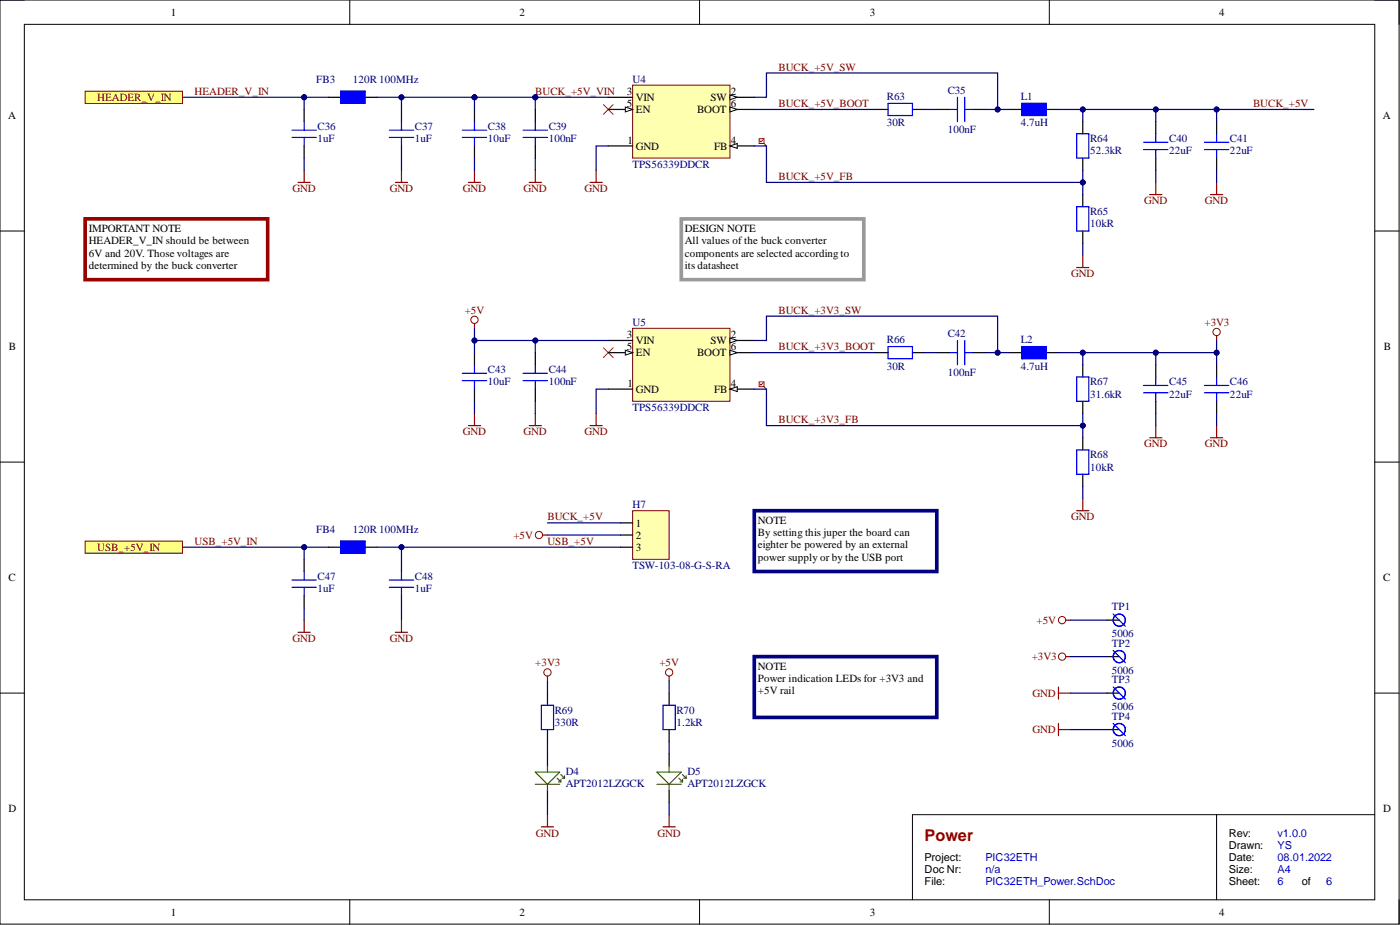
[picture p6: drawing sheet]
<svg xmlns="http://www.w3.org/2000/svg" width="292mm" height="193mm" viewBox="0 0 292 193" stroke-linecap="round" stroke-linejoin="round" font-family="sans-serif">
<g fill="none" stroke="#000" stroke-width=".21">
<path d="M0 0h291.9v192.8h-291.9zM0 0h5.1M5.1 5.1h281.7v182.6h-281.7zM73 0v5.1M146 0v5.1M218.9 0v5.1M286.8 0h5.1v5.1M0 48.2h5.1M286.8 48.2h5.1M0 96.4h5.1M286.8 96.4h5.1M0 144.6h5.1"/>
<path d="M286.8 144.6h5.1M253.8 170v17.7M286.8 170h-96.4v17.7M73 187.7v5.1M146 187.7v5.1M218.9 187.7v5.1M291.9 187.7v5.1"/>
</g>
<path d="M62.2 38.1h2.5M63.5 35.5v2.6M97.7 38.1h2.6M99 35.5v2.6M110.4 38.1h2.6M111.7 35.5v2.6M123.1 38.1h2.5M124.4 35.5v2.6M224.6 55.8h2.6M225.9 53.3v2.5" fill="none" stroke="#800000" stroke-width=".25"/>
<path d="M125.9 21.8l2 2M127.9 21.8l-2 2" fill="none" stroke="#f00" stroke-width=".21"/>
<path d="M17.8 19h20.3v2.6h-20.3z" fill-rule="evenodd" fill="#ffff80"/>
<path d="M17.8 19h20.3v2.6h-20.3z" fill="none" stroke="#800000" stroke-width=".21"/>
<circle cx="111.7" cy="20.3" r=".51" fill="#000080"/>
<circle cx="111.7" cy="20.3" r=".51" fill="none" stroke="#000080" stroke-width=".21"/>
<path d="M123.1 88.8h2.5M124.4 86.2v2.6M239.9 91.3h2.5M241.1 88.8v2.5M252.6 91.3h2.5M253.8 88.8v2.5M113.2 111.6h1M224.6 106.5h2.6M225.9 104v2.5M114.2 141v1.1M113 172.5h2.5M114.2 170v2.5" fill="none" stroke="#800000" stroke-width=".25"/>
<path d="M158.4 28.9h1v1h-1zM159.3 29.1l-.5 .5-.3-.3M159.4 29.9l.5 .5M125.9 72.6l2 2M127.9 72.6l-2 2M158.4 79.7h1v1h-1zM159.3 79.8l-.5 .5-.3-.2M159.4 80.7l.5 .5" fill="none" stroke="#f00" stroke-width=".21"/>
<g fill="none" stroke="#800000" stroke-width=".21">
<circle cx="112.4" cy="111.6" r=".76"/>
<circle cx="114.2" cy="140.3" r=".76"/>
</g>
<path d="M17.8 45.7h38v12.6h-38z" fill="none" stroke="#980000" stroke-width=".76"/>
<path d="M157.4 137h38.1v12.7h-38.1z" fill="none" stroke="#000080" stroke-width=".76"/>
<path d="M142.1 45.7h38.1v12.6h-38.1z" fill="none" stroke="#999" stroke-width=".76"/>
<path d="M17.8 112.9h20.3v2.5h-20.3z" fill-rule="evenodd" fill="#ffff80"/>
<g fill="none" stroke="#800000" stroke-width=".21">
<path d="M17.8 112.9h20.3v2.5h-20.3z"/>
<circle cx="99" cy="66.7" r=".76"/>
<circle cx="253.8" cy="69.3" r=".76"/>
<circle cx="221.6" cy="137" r=".76"/>
<circle cx="221.6" cy="129.4" r=".76"/>
<circle cx="139.6" cy="140.3" r=".76"/>
</g>
<g fill="none" stroke="#800000" stroke-width=".25">
<path d="M82.5 38.1h2.5M83.8 35.5v2.6M241.1 38.1v2.5M253.8 38.1v2.5M239.9 40.6h2.5M252.6 40.6h2.5M99 67.5v1M253.8 70v1M97.7 88.8h2.6M99 86.2v2.6M110.4 88.8h2.6M111.7 86.2v2.6"/>
<path d="M62.2 131.9h2.5M63.5 129.4v2.5M82.5 131.9h2.5M83.8 129.4v2.5M222.4 137h1M222.4 129.4h1M139.6 141v1.1M220.8 143.3v2.6M220.8 150.9v2.6M220.8 144.6h2.6M220.8 152.2h2.6M138.3 172.5h2.6"/>
<path d="M139.6 170v2.5"/>
</g>
<path d="M157.4 106.5h38.1v12.7h-38.1z" fill="none" stroke="#000080" stroke-width=".76"/>
<g fill="none" stroke="#00f" stroke-width=".25">
<path d="M60.9 28.7h5.1M60.9 27.1h5.1M63.5 25.4v1.7M63.5 28.7v1.7M81.2 28.7h5.1M81.2 27.1h5.1M83.8 25.4v1.7M83.8 28.7v1.7M96.5 28.7h5M96.5 27.1h5M99 25.4v1.7M99 28.7v1.7"/>
<path d="M109.1 28.7h5.1M109.1 27.1h5.1M111.7 25.4v1.7M111.7 28.7v1.7M198 22.8h1.8M199.8 20.3v5.1M201.3 20.3v5.1M201.3 22.8h1.8M238.6 31.2h5.1M238.6 29.7h5.1M241.1 27.9v1.8M241.1 31.2v1.8"/>
<path d="M251.3 31.2h5.1M251.3 29.7h5.1M253.8 27.9v1.8M253.8 31.2v1.8M96.5 79.4h5M96.5 77.9h5M99 76.1v1.8M99 79.4v1.8M109.1 79.4h5.1M109.1 77.9h5.1M111.7 76.1v1.8M111.7 79.4v1.8"/>
<path d="M198 73.6h1.8M199.8 71v5.1M201.3 71v5.1M201.3 73.6h1.8M241.1 78.6v1.8M253.8 78.6v1.8M238.6 81.9h5.1M238.6 80.4h5.1M241.1 81.9v1.8M251.3 81.9h5.1M251.3 80.4h5.1M253.8 81.9v1.8"/>
<path d="M63.5 119.2v1.8M83.8 119.2v1.8M60.9 122.5h5.1M60.9 121h5.1M63.5 122.5v1.8M81.2 122.5h5.1M81.2 121h5.1M83.8 122.5v1.8"/>
</g>
<g fill="none" stroke="#000" stroke-width=".25">
<path d="M63.5 22.8v2.6M63.5 30.4v2.6M68.5 20.3h2.6M76.2 20.3h2.5M83.8 22.8v2.6M83.8 30.4v2.6M99 22.8v2.6M99 30.4v2.6M111.7 22.8v2.6M111.7 30.4v2.6M195.5 22.8h2.5M203.1 22.8h2.5"/>
<path d="M241.1 25.4v2.5M241.1 33v2.5M253.8 25.4v2.5M253.8 33v2.5M99 73.6v2.5M111.7 73.6v2.5M195.5 73.6h2.5M203.1 73.6h2.5M241.1 76.1v2.5M253.8 76.1v2.5M99 81.2v2.5M111.7 81.2v2.5"/>
<path d="M241.1 83.7v2.5M253.8 83.7v2.5M63.5 116.7v2.5M83.8 116.7v2.5M63.5 124.3v2.5M83.8 124.3v2.5"/>
</g>
<path d="M71.1 19h5.1v2.6h-5.1z" fill-rule="evenodd" fill="#00f"/>
<path d="M71.1 19h5.1v2.6h-5.1z" fill="none" stroke="#00f" stroke-width=".21"/>
<path d="M71.1 19h5.1v2.6h-5.1z" fill="none" stroke="#00f" stroke-width=".25"/>
<path d="M68.5 114.2h2.6M76.2 114.2h2.5" fill="none" stroke="#000" stroke-width=".25"/>
<path d="M71.1 112.9h5.1v2.5h-5.1z" fill-rule="evenodd" fill="#00f"/>
<path d="M71.1 112.9h5.1v2.5h-5.1z" fill="none" stroke="#00f" stroke-width=".21"/>
<path d="M71.1 112.9h5.1v2.5h-5.1z" fill="none" stroke="#00f" stroke-width=".25"/>
<path d="M210.7 22.8h2.5M218.3 22.8h2.5" fill="none" stroke="#000" stroke-width=".25"/>
<path d="M213.2 21.6h5.1v2.5h-5.1z" fill-rule="evenodd" fill="#00f"/>
<path d="M213.2 21.6h5.1v2.5h-5.1z" fill="none" stroke="#00f" stroke-width=".21"/>
<path d="M213.2 21.6h5.1v2.5h-5.1z" fill="none" stroke="#00f" stroke-width=".25"/>
<path d="M210.7 73.6h2.5M218.3 73.6h2.5" fill="none" stroke="#000" stroke-width=".25"/>
<path d="M213.2 72.3h5.1v2.5h-5.1z" fill-rule="evenodd" fill="#00f"/>
<path d="M213.2 72.3h5.1v2.5h-5.1z" fill="none" stroke="#00f" stroke-width=".21"/>
<g fill="none" stroke="#00f" stroke-width=".25">
<path d="M185.3 21.6h5.1v2.5h-5.1zM224.6 43.1h2.6v5.1h-2.6zM185.3 72.3h5.1v2.5h-5.1zM213.2 72.3h5.1v2.5h-5.1zM224.6 93.9h2.6v5h-2.6zM232.3 128.1l2.5 2.5M232.3 135.7l2.5 2.6M138.3 147.1h2.6v5.1h-2.6zM232.3 143.3l2.5 2.6M232.3 150.9l2.5 2.6"/>
<circle cx="233.5" cy="129.4" r="1.27"/>
<circle cx="233.5" cy="137" r="1.27"/>
<circle cx="233.5" cy="144.6" r="1.27"/>
<circle cx="233.5" cy="152.2" r="1.27"/>
</g>
<g fill="none" stroke="#000" stroke-width=".25">
<path d="M182.8 22.8h2.5M190.4 22.8h2.5M225.9 40.6v2.5M225.9 48.2v2.5M182.8 73.6h2.5M190.4 73.6h2.5M225.9 91.3v2.6M225.9 98.9v2.6M231 129.4h2.5M231 137h2.5M114.2 157.3v2.5M139.6 144.6v2.5"/>
<path d="M139.6 152.2v2.5M139.6 157.3v2.5M231 144.6h2.5M231 152.2h2.5M114.2 164.9v2.5M139.6 164.9v2.5"/>
</g>
<g fill="none" stroke="#307a0a" stroke-width=".25">
<path d="M114.2 159.8v1.3M139.6 159.8v1.3M111.7 161.1h5.1l-2.6 2.5zM111.7 163.6h5.1M114.2 163.6v1.3M116.3 162.3l.7 .8M116.5 163.1h.5M117 161.6l.8 .7M117 162.6v.5M117.3 162.3h.5M117.8 161.8v.5M137.1 161.1h5l-2.5 2.5z"/>
<path d="M137.1 163.6h5M139.6 163.6v1.3M141.6 162.3l.8 .8M141.9 163.1h.5M142.4 161.6l.8 .7M142.4 162.6v.5M142.7 162.3h.5M143.2 161.8v.5"/>
</g>
<path d="M132 17.8h20.3v15.2h-20.3z" fill-rule="evenodd" fill="#ffffb0"/>
<path d="M132 17.8h20.3v15.2h-20.3z" fill="none" stroke="#800000" stroke-width=".21"/>
<path d="M126.9 30.4h5.1M152.3 20.3h5.1" fill="none" stroke="#000" stroke-width=".25"/>
<path d="M152.3 19.8l1.5 .5-1.5 .5z" fill="#f8fcff"/>
<path d="M152.3 19.8l1.5 .5-1.5 .5z" fill="none" stroke="#000" stroke-width=".21"/>
<path d="M126.9 20.3h5.1M152.3 30.4h5.1" fill="none" stroke="#000" stroke-width=".25"/>
<path d="M152.3 30.4l1.5-.5v1.1z" fill="#f8fcff"/>
<path d="M152.3 30.4l1.5-.5v1.1z" fill="none" stroke="#000" stroke-width=".21"/>
<path d="M126.9 22.8h5.1" fill="none" stroke="#000" stroke-width=".25"/>
<path d="M130.5 22.3l1.5 .5-1.5 .5z" fill="#f8fcff"/>
<path d="M130.5 22.3l1.5 .5-1.5 .5z" fill="none" stroke="#000" stroke-width=".21"/>
<path d="M152.3 22.8h5.1" fill="none" stroke="#000" stroke-width=".25"/>
<path d="M152.3 22.3l1.5 .5-1.5 .5z" fill="#f8fcff"/>
<path d="M152.3 22.3l1.5 .5-1.5 .5z" fill="none" stroke="#000" stroke-width=".21"/>
<path d="M132 68.5h20.3v15.2h-20.3z" fill-rule="evenodd" fill="#ffffb0"/>
<path d="M132 68.5h20.3v15.2h-20.3z" fill="none" stroke="#800000" stroke-width=".21"/>
<path d="M152.3 71h5.1M126.9 81.2h5.1" fill="none" stroke="#000" stroke-width=".25"/>
<path d="M152.3 70.5l1.5 .5-1.5 .5z" fill="#f8fcff"/>
<path d="M152.3 70.5l1.5 .5-1.5 .5z" fill="none" stroke="#000" stroke-width=".21"/>
<path d="M126.9 71h5.1M152.3 81.2h5.1" fill="none" stroke="#000" stroke-width=".25"/>
<path d="M152.3 81.2l1.5-.5v1z" fill="#f8fcff"/>
<path d="M152.3 81.2l1.5-.5v1z" fill="none" stroke="#000" stroke-width=".21"/>
<path d="M126.9 73.6h5.1" fill="none" stroke="#000" stroke-width=".25"/>
<path d="M130.5 73.1l1.5 .5-1.5 .5z" fill="#f8fcff"/>
<path d="M130.5 73.1l1.5 .5-1.5 .5z" fill="none" stroke="#000" stroke-width=".21"/>
<path d="M152.3 73.6h5.1" fill="none" stroke="#000" stroke-width=".25"/>
<path d="M152.3 73.1l1.5 .5-1.5 .5z" fill="#f8fcff"/>
<path d="M152.3 73.1l1.5 .5-1.5 .5z" fill="none" stroke="#000" stroke-width=".21"/>
<path d="M132 106.5h7.6v10.2h-7.6z" fill-rule="evenodd" fill="#ffffb0"/>
<path d="M132 106.5h7.6v10.2h-7.6z" fill="none" stroke="#800000" stroke-width=".21"/>
<path d="M225.9 25.4v2.5M225.9 33v2.5M225.9 76.1v2.5M225.9 83.7v2.5M129.5 109.1h2.5M129.5 111.6h2.5M129.5 114.2h2.5" fill="none" stroke="#000" stroke-width=".25"/>
<path d="M224.6 27.9h2.6v5.1h-2.6zM224.6 78.6h2.6v5.1h-2.6z" fill="none" stroke="#00f" stroke-width=".25"/>
<path d="M253.8 35.5v2.6M38.1 114.2h30.4" fill="none" stroke="#000080" stroke-width=".25"/>
<circle cx="63.5" cy="114.2" r=".51" fill="#000080"/>
<circle cx="63.5" cy="114.2" r=".51" fill="none" stroke="#000080" stroke-width=".21"/>
<path d="M38.1 20.3h25.4" fill="none" stroke="#000080" stroke-width=".25"/>
<circle cx="63.5" cy="20.3" r=".51" fill="#000080"/>
<circle cx="63.5" cy="20.3" r=".51" fill="none" stroke="#000080" stroke-width=".21"/>
<path d="M63.5 20.3h5" fill="none" stroke="#000080" stroke-width=".25"/>
<circle cx="63.5" cy="20.3" r=".51" fill="#000080"/>
<circle cx="63.5" cy="20.3" r=".51" fill="none" stroke="#000080" stroke-width=".21"/>
<path d="M78.7 114.2h50.8" fill="none" stroke="#000080" stroke-width=".25"/>
<circle cx="83.8" cy="114.2" r=".51" fill="#000080"/>
<circle cx="83.8" cy="114.2" r=".51" fill="none" stroke="#000080" stroke-width=".21"/>
<path d="M78.7 20.3h20.3" fill="none" stroke="#000080" stroke-width=".25"/>
<circle cx="83.8" cy="20.3" r=".51" fill="#000080"/>
<circle cx="83.8" cy="20.3" r=".51" fill="none" stroke="#000080" stroke-width=".21"/>
<circle cx="99" cy="20.3" r=".51" fill="#000080"/>
<circle cx="99" cy="20.3" r=".51" fill="none" stroke="#000080" stroke-width=".21"/>
<path d="M99 68.5v2.5h27.9" fill="none" stroke="#000080" stroke-width=".25"/>
<circle cx="99" cy="71" r=".51" fill="#000080"/>
<circle cx="99" cy="71" r=".51" fill="none" stroke="#000080" stroke-width=".21"/>
<circle cx="111.7" cy="71" r=".51" fill="#000080"/>
<circle cx="111.7" cy="71" r=".51" fill="none" stroke="#000080" stroke-width=".21"/>
<path d="M99 20.3h27.9" fill="none" stroke="#000080" stroke-width=".25"/>
<circle cx="99" cy="20.3" r=".51" fill="#000080"/>
<circle cx="99" cy="20.3" r=".51" fill="none" stroke="#000080" stroke-width=".21"/>
<circle cx="111.7" cy="20.3" r=".51" fill="#000080"/>
<circle cx="111.7" cy="20.3" r=".51" fill="none" stroke="#000080" stroke-width=".21"/>
<path d="M126.9 30.4h-2.5v5.1M126.9 81.2h-2.5v5M157.4 81.2h2.5v7.6h66M114.2 111.6h15.3M114.2 109.1h15.3" fill="none" stroke="#000080" stroke-width=".25"/>
<circle cx="225.9" cy="88.8" r=".51" fill="#000080"/>
<circle cx="225.9" cy="88.8" r=".51" fill="none" stroke="#000080" stroke-width=".21"/>
<path d="M157.4 71h2.5v-5h48.2v7.6h-2.5M157.4 73.6h25.4" fill="none" stroke="#000080" stroke-width=".25"/>
<circle cx="208.1" cy="73.6" r=".51" fill="#000080"/>
<circle cx="208.1" cy="73.6" r=".51" fill="none" stroke="#000080" stroke-width=".21"/>
<path d="M157.4 30.4h2.5v7.7h66" fill="none" stroke="#000080" stroke-width=".25"/>
<circle cx="225.9" cy="38.1" r=".51" fill="#000080"/>
<circle cx="225.9" cy="38.1" r=".51" fill="none" stroke="#000080" stroke-width=".21"/>
<path d="M157.4 20.3h2.5v-5.1h48.2v7.6h-2.5M157.4 22.8h25.4" fill="none" stroke="#000080" stroke-width=".25"/>
<circle cx="208.1" cy="22.8" r=".51" fill="#000080"/>
<circle cx="208.1" cy="22.8" r=".51" fill="none" stroke="#000080" stroke-width=".21"/>
<path d="M192.9 22.8h2.6M192.9 73.6h2.6M208.1 73.6h2.6" fill="none" stroke="#000080" stroke-width=".25"/>
<circle cx="208.1" cy="73.6" r=".51" fill="#000080"/>
<circle cx="208.1" cy="73.6" r=".51" fill="none" stroke="#000080" stroke-width=".21"/>
<path d="M208.1 22.8h2.6" fill="none" stroke="#000080" stroke-width=".25"/>
<circle cx="208.1" cy="22.8" r=".51" fill="#000080"/>
<circle cx="208.1" cy="22.8" r=".51" fill="none" stroke="#000080" stroke-width=".21"/>
<path d="M220.8 73.6h33v2.5" fill="none" stroke="#000080" stroke-width=".25"/>
<circle cx="253.8" cy="73.6" r=".51" fill="#000080"/>
<circle cx="253.8" cy="73.6" r=".51" fill="none" stroke="#000080" stroke-width=".21"/>
<circle cx="241.1" cy="73.6" r=".51" fill="#000080"/>
<circle cx="241.1" cy="73.6" r=".51" fill="none" stroke="#000080" stroke-width=".21"/>
<circle cx="225.9" cy="73.6" r=".51" fill="#000080"/>
<circle cx="225.9" cy="73.6" r=".51" fill="none" stroke="#000080" stroke-width=".21"/>
<path d="M220.8 22.8h33v2.6" fill="none" stroke="#000080" stroke-width=".25"/>
<circle cx="253.8" cy="22.8" r=".51" fill="#000080"/>
<circle cx="253.8" cy="22.8" r=".51" fill="none" stroke="#000080" stroke-width=".21"/>
<circle cx="241.1" cy="22.8" r=".51" fill="#000080"/>
<circle cx="241.1" cy="22.8" r=".51" fill="none" stroke="#000080" stroke-width=".21"/>
<circle cx="225.9" cy="22.8" r=".51" fill="#000080"/>
<circle cx="225.9" cy="22.8" r=".51" fill="none" stroke="#000080" stroke-width=".21"/>
<path d="M253.8 22.8h20.3M223.4 137h7.6M223.4 129.4h7.6M223.4 152.2h7.6M223.4 144.6h7.6" fill="none" stroke="#000080" stroke-width=".25"/>
<circle cx="253.8" cy="22.8" r=".51" fill="#000080"/>
<circle cx="253.8" cy="22.8" r=".51" fill="none" stroke="#000080" stroke-width=".21"/>
<path d="M63.5 114.2v2.5M63.5 126.8v2.6" fill="none" stroke="#000080" stroke-width=".25"/>
<circle cx="63.5" cy="114.2" r=".51" fill="#000080"/>
<circle cx="63.5" cy="114.2" r=".51" fill="none" stroke="#000080" stroke-width=".21"/>
<path d="M63.5 20.3v2.5M63.5 33v2.5" fill="none" stroke="#000080" stroke-width=".25"/>
<circle cx="63.5" cy="20.3" r=".51" fill="#000080"/>
<circle cx="63.5" cy="20.3" r=".51" fill="none" stroke="#000080" stroke-width=".21"/>
<path d="M83.8 114.2v2.5M83.8 126.8v2.6" fill="none" stroke="#000080" stroke-width=".25"/>
<circle cx="83.8" cy="114.2" r=".51" fill="#000080"/>
<circle cx="83.8" cy="114.2" r=".51" fill="none" stroke="#000080" stroke-width=".21"/>
<path d="M83.8 20.3v2.5M83.8 33v2.5" fill="none" stroke="#000080" stroke-width=".25"/>
<circle cx="83.8" cy="20.3" r=".51" fill="#000080"/>
<circle cx="83.8" cy="20.3" r=".51" fill="none" stroke="#000080" stroke-width=".21"/>
<path d="M99 71v2.6M99 83.7v2.5" fill="none" stroke="#000080" stroke-width=".25"/>
<circle cx="99" cy="71" r=".51" fill="#000080"/>
<circle cx="99" cy="71" r=".51" fill="none" stroke="#000080" stroke-width=".21"/>
<path d="M99 20.3v2.5M99 33v2.5" fill="none" stroke="#000080" stroke-width=".25"/>
<circle cx="99" cy="20.3" r=".51" fill="#000080"/>
<circle cx="99" cy="20.3" r=".51" fill="none" stroke="#000080" stroke-width=".21"/>
<path d="M111.7 71v2.6M111.7 83.7v2.5" fill="none" stroke="#000080" stroke-width=".25"/>
<circle cx="111.7" cy="71" r=".51" fill="#000080"/>
<circle cx="111.7" cy="71" r=".51" fill="none" stroke="#000080" stroke-width=".21"/>
<path d="M111.7 20.3v2.5M111.7 33v2.5" fill="none" stroke="#000080" stroke-width=".25"/>
<circle cx="111.7" cy="20.3" r=".51" fill="#000080"/>
<circle cx="111.7" cy="20.3" r=".51" fill="none" stroke="#000080" stroke-width=".21"/>
<path d="M225.9 86.2v5.1M225.9 101.5v2.5M114.2 142.1v2.5M114.2 154.7v2.6M139.6 142.1v2.5M139.6 154.7v2.6M114.2 167.4v2.6M139.6 167.4v2.6" fill="none" stroke="#000080" stroke-width=".25"/>
<circle cx="225.9" cy="88.8" r=".51" fill="#000080"/>
<circle cx="225.9" cy="88.8" r=".51" fill="none" stroke="#000080" stroke-width=".21"/>
<path d="M225.9 73.6v2.5" fill="none" stroke="#000080" stroke-width=".25"/>
<circle cx="225.9" cy="73.6" r=".51" fill="#000080"/>
<circle cx="225.9" cy="73.6" r=".51" fill="none" stroke="#000080" stroke-width=".21"/>
<path d="M225.9 35.5v5.1M225.9 50.7v2.6" fill="none" stroke="#000080" stroke-width=".25"/>
<circle cx="225.9" cy="38.1" r=".51" fill="#000080"/>
<circle cx="225.9" cy="38.1" r=".51" fill="none" stroke="#000080" stroke-width=".21"/>
<path d="M225.9 22.8v2.6" fill="none" stroke="#000080" stroke-width=".25"/>
<circle cx="225.9" cy="22.8" r=".51" fill="#000080"/>
<circle cx="225.9" cy="22.8" r=".51" fill="none" stroke="#000080" stroke-width=".21"/>
<path d="M241.1 73.6v2.5M241.1 86.2v2.6" fill="none" stroke="#000080" stroke-width=".25"/>
<circle cx="241.1" cy="73.6" r=".51" fill="#000080"/>
<circle cx="241.1" cy="73.6" r=".51" fill="none" stroke="#000080" stroke-width=".21"/>
<path d="M241.1 22.8v2.6M241.1 35.5v2.6" fill="none" stroke="#000080" stroke-width=".25"/>
<circle cx="241.1" cy="22.8" r=".51" fill="#000080"/>
<circle cx="241.1" cy="22.8" r=".51" fill="none" stroke="#000080" stroke-width=".21"/>
<path d="M253.8 71v2.6M253.8 86.2v2.6" fill="none" stroke="#000080" stroke-width=".25"/>
<circle cx="253.8" cy="73.6" r=".51" fill="#000080"/>
<circle cx="253.8" cy="73.6" r=".51" fill="none" stroke="#000080" stroke-width=".21"/>
<path d="M114.2 144.6v2.5M114.2 152.2v2.5" fill="none" stroke="#000" stroke-width=".25"/>
<path d="M113 147.1h2.5v5.1h-2.5z" fill="none" stroke="#00f" stroke-width=".25"/>
<text font-size="3.4" fill="#980000" x="192.9" y="175.5">Power</text>
<g font-size="2.3">
<text x="35.6" y="3.3">1</text>
<text x="108.4" y="3.3">2</text>
<text x="181.5" y="3.3">3</text>
<text x="254.3" y="3.3">4</text>
<text x="130.8" y="19.8">3</text>
<text x="130.8" y="22.3">5</text>
<text x="132.7" y="21.1">VIN</text>
<text x="132.7" y="23.6">EN</text>
<text x="145.4" y="23.6">BOOT</text>
<text x="148.2" y="21.1">SW</text>
<text x="152.5" y="19.8">2</text>
<text x="152.5" y="22.3">6</text>
<text x="1.7" y="24.9">A</text>
<text x="130.9" y="29.9">1</text>
<text x="152.5" y="29.9">4</text>
<text x="288.5" y="24.9">A</text>
<text x="132.7" y="31.2">GND</text>
<text x="149" y="31.2">FB</text>
<text x="18.5" y="48.5">IMPORTANT NOTE</text>
<text x="18.5" y="51">HEADER_V_IN should be between</text>
<text x="18.5" y="53.5">6V and 20V. Those voltages are</text>
<text x="142.9" y="48.5">DESIGN NOTE</text>
<text x="142.9" y="51">All values of the buck converter</text>
<text x="142.9" y="53.5">components are selected accordingto</text>
<text x="18.5" y="56.1">determined by the buck converter</text>
<text x="142.9" y="56.1">its datasheet</text>
<text x="130.8" y="70.5">3</text>
<text x="132.7" y="71.8">VIN</text>
<text x="148.2" y="71.8">SW</text>
<text x="152.5" y="70.5">2</text>
<text x="1.9" y="73.1">B</text>
<text x="130.8" y="73.1">5</text>
<text x="132.7" y="74.3">EN</text>
<text x="145.4" y="74.3">BOOT</text>
<text x="152.5" y="73.1">6</text>
<text x="288.7" y="73.1">B</text>
<text x="130.9" y="80.7">1</text>
<text x="132.7" y="81.9">GND</text>
<text x="149" y="81.9">FB</text>
<text x="152.5" y="80.7">4</text>
<text x="132.7" y="109.8">1</text>
<text x="132.7" y="112.4">2</text>
<text x="158.1" y="109.3">NOTE</text>
<text x="158.1" y="111.9">By setting this juper the board can</text>
<text x="132.7" y="114.9">3</text>
<text x="158.1" y="114.4">eighter be powered by an external</text>
<text x="158.1" y="116.9">power supply or by the USB port</text>
<text x="1.8" y="121.3">C</text>
<text x="288.6" y="121.3">C</text>
<text x="158.1" y="139.8">NOTE</text>
<text x="158.1" y="142.3">Power indication LEDs for +3V3 and</text>
<text x="158.1" y="144.8">+5V rail</text>
<text x="1.8" y="169.5">D</text>
<text x="288.6" y="169.5">D</text>
<text x="192.9" y="179.6">Project:</text>
<text x="256.4" y="177.1">Drawn:</text>
<text x="256.4" y="174.5">Rev:</text>
<text x="256.4" y="179.6">Date:</text>
<text x="192.9" y="182.1">Doc Nr:</text>
<text x="192.9" y="184.7">File:</text>
<text x="256.4" y="182.1">Size:</text>
<text x="256.4" y="184.7">Sheet:</text>
<text x="271.6" y="184.7">of</text>
<text x="35.6" y="191">1</text>
<text x="108.4" y="191">2</text>
<text x="181.5" y="191">3</text>
<text x="254.3" y="191">4</text>
</g>
<g font-size="2.3" fill="#000080">
<text x="66" y="17.3">FB3</text>
<text x="73.6" y="17.3">120R 100MHz</text>
<text x="132" y="17.3">U4</text>
<text x="185" y="20.8">R63</text>
<text x="197.7" y="19.5">C35</text>
<text x="213" y="20.8">L1</text>
<text x="66.3" y="27.1">C36</text>
<text x="66.3" y="29.7">1uF</text>
<text x="86.6" y="27.1">C37</text>
<text x="86.6" y="29.7">1uF</text>
<text x="101.8" y="27.1">C38</text>
<text x="101.8" y="29.7">10uF</text>
<text x="114.5" y="27.1">C39</text>
<text x="114.5" y="29.7">100nF</text>
<text x="185" y="26.4">30R</text>
<text x="197.7" y="27.7">100nF</text>
<text x="213" y="26.4">4.7uH</text>
<text x="227.4" y="29.7">R64</text>
<text x="243.9" y="29.7">C40</text>
<text x="256.6" y="29.7">C41</text>
<text x="132" y="35">TPS56339DDCR</text>
<text x="227.4" y="32.2">52.3kR</text>
<text x="243.9" y="32.2">22uF</text>
<text x="256.6" y="32.2">22uF</text>
<text x="227.4" y="44.9">R65</text>
<text x="227.4" y="47.4">10kR</text>
<text x="132" y="68">U5</text>
<text x="185" y="71.5">R66</text>
<text x="197.7" y="70.3">C42</text>
<text x="213" y="71.5">L2</text>
<text x="101.8" y="77.9">C43</text>
<text x="114.5" y="77.9">C44</text>
<text x="185" y="77.1">30R</text>
<text x="213" y="77.1">4.7uH</text>
<text x="101.8" y="80.4">10uF</text>
<text x="114.5" y="80.4">100nF</text>
<text x="197.7" y="78.4">100nF</text>
<text x="227.4" y="80.4">R67</text>
<text x="227.4" y="83">31.6kR</text>
<text x="243.9" y="80.4">C45</text>
<text x="243.9" y="83">22uF</text>
<text x="256.6" y="80.4">C46</text>
<text x="256.6" y="83">22uF</text>
<text x="132" y="85.7">TPS56339DDCR</text>
<text x="227.4" y="95.6">R68</text>
<text x="227.4" y="98.2">10kR</text>
<text x="132" y="106">H7</text>
<text x="66" y="111.1">FB4</text>
<text x="73.6" y="111.1">120R 100MHz</text>
<text x="132" y="118.7">TSW-103-08-G-S-RA</text>
<text x="66.3" y="121">C47</text>
<text x="66.3" y="123.5">1uF</text>
<text x="86.6" y="121">C48</text>
<text x="86.6" y="123.5">1uF</text>
<text x="232" y="127.3">TP1</text>
<text x="232" y="132.9">5006</text>
<text x="232" y="135">TP2</text>
<text x="232" y="140.5">5006</text>
<text x="232" y="142.6">TP3</text>
<text x="115.7" y="148.9">R69</text>
<text x="141.1" y="148.9">R70</text>
<text x="232" y="148.1">5006</text>
<text x="115.7" y="151.4">330R</text>
<text x="141.1" y="151.4">1.2kR</text>
<text x="232" y="150.2">TP4</text>
<text x="232" y="155.8">5006</text>
<text x="118" y="161.6">D4</text>
<text x="143.4" y="161.6">D5</text>
<text x="118" y="164.1">APT2012LZGCK</text>
<text x="143.4" y="164.1">APT2012LZGCK</text>
</g>
<g font-size="2.3" fill="#800000">
<text x="162.5" y="14.7">BUCK_+5V_SW</text>
<text x="20.3" y="21.1">HEADER_V_IN</text>
<text x="40.6" y="19.8">HEADER_V_IN</text>
<text x="111.7" y="19.8">BUCK_+5V_VIN</text>
<text x="162.5" y="22.3">BUCK_+5V_BOOT</text>
<text x="261.5" y="22.3">BUCK_+5V</text>
<text x="61" y="40.1">GND</text>
<text x="81.3" y="40.1">GND</text>
<text x="96.5" y="40.1">GND</text>
<text x="109.2" y="40.1">GND</text>
<text x="121.9" y="40.1">GND</text>
<text x="162.5" y="37.5">BUCK_+5V_FB</text>
<text x="238.7" y="42.6">GND</text>
<text x="251.4" y="42.6">GND</text>
<text x="223.5" y="57.8">GND</text>
<text x="97" y="65.4">+5V</text>
<text x="162.5" y="65.4">BUCK_+3V3_SW</text>
<text x="251.3" y="68">+3V3</text>
<text x="162.5" y="73.1">BUCK_+3V3_BOOT</text>
<text x="162.5" y="88.3">BUCK_+3V3_FB</text>
<text x="96.5" y="90.8">GND</text>
<text x="109.2" y="90.8">GND</text>
<text x="121.9" y="90.8">GND</text>
<text x="238.7" y="93.4">GND</text>
<text x="251.4" y="93.4">GND</text>
<text x="40.6" y="113.6">USB_+5V_IN</text>
<text x="107.1" y="112.4">+5V</text>
<text x="114.2" y="108.6">BUCK_+5V</text>
<text x="114.2" y="113.6">USB_+5V</text>
<text x="223.5" y="108.6">GND</text>
<text x="20.3" y="114.9">USB_+5V_IN</text>
<text x="216.3" y="130.1">+5V</text>
<text x="61" y="133.9">GND</text>
<text x="81.3" y="133.9">GND</text>
<text x="215.3" y="137.7">+3V3</text>
<text x="111.7" y="139">+3V3</text>
<text x="137.6" y="139">+5V</text>
<text x="215.4" y="145.4">GND</text>
<text x="215.4" y="153">GND</text>
<text x="111.8" y="174.5">GND</text>
<text x="137.2" y="174.5">GND</text>
</g>
<g font-size="2.3" fill="#00f">
<text x="205.6" y="179.6">PIC32ETH</text>
<text x="266.5" y="174.5">v1.0.0</text>
<text x="266.5" y="177.1">YS</text>
<text x="266.5" y="179.6">08.01.2022</text>
<text x="205.6" y="182.1">n/a</text>
<text x="205.6" y="184.7">PIC32ETH_Power.SchDoc</text>
<text x="266.5" y="182.1">A4</text>
<text x="266.5" y="184.7">6</text>
<text x="276.7" y="184.7">6</text>
</g>
</svg>
